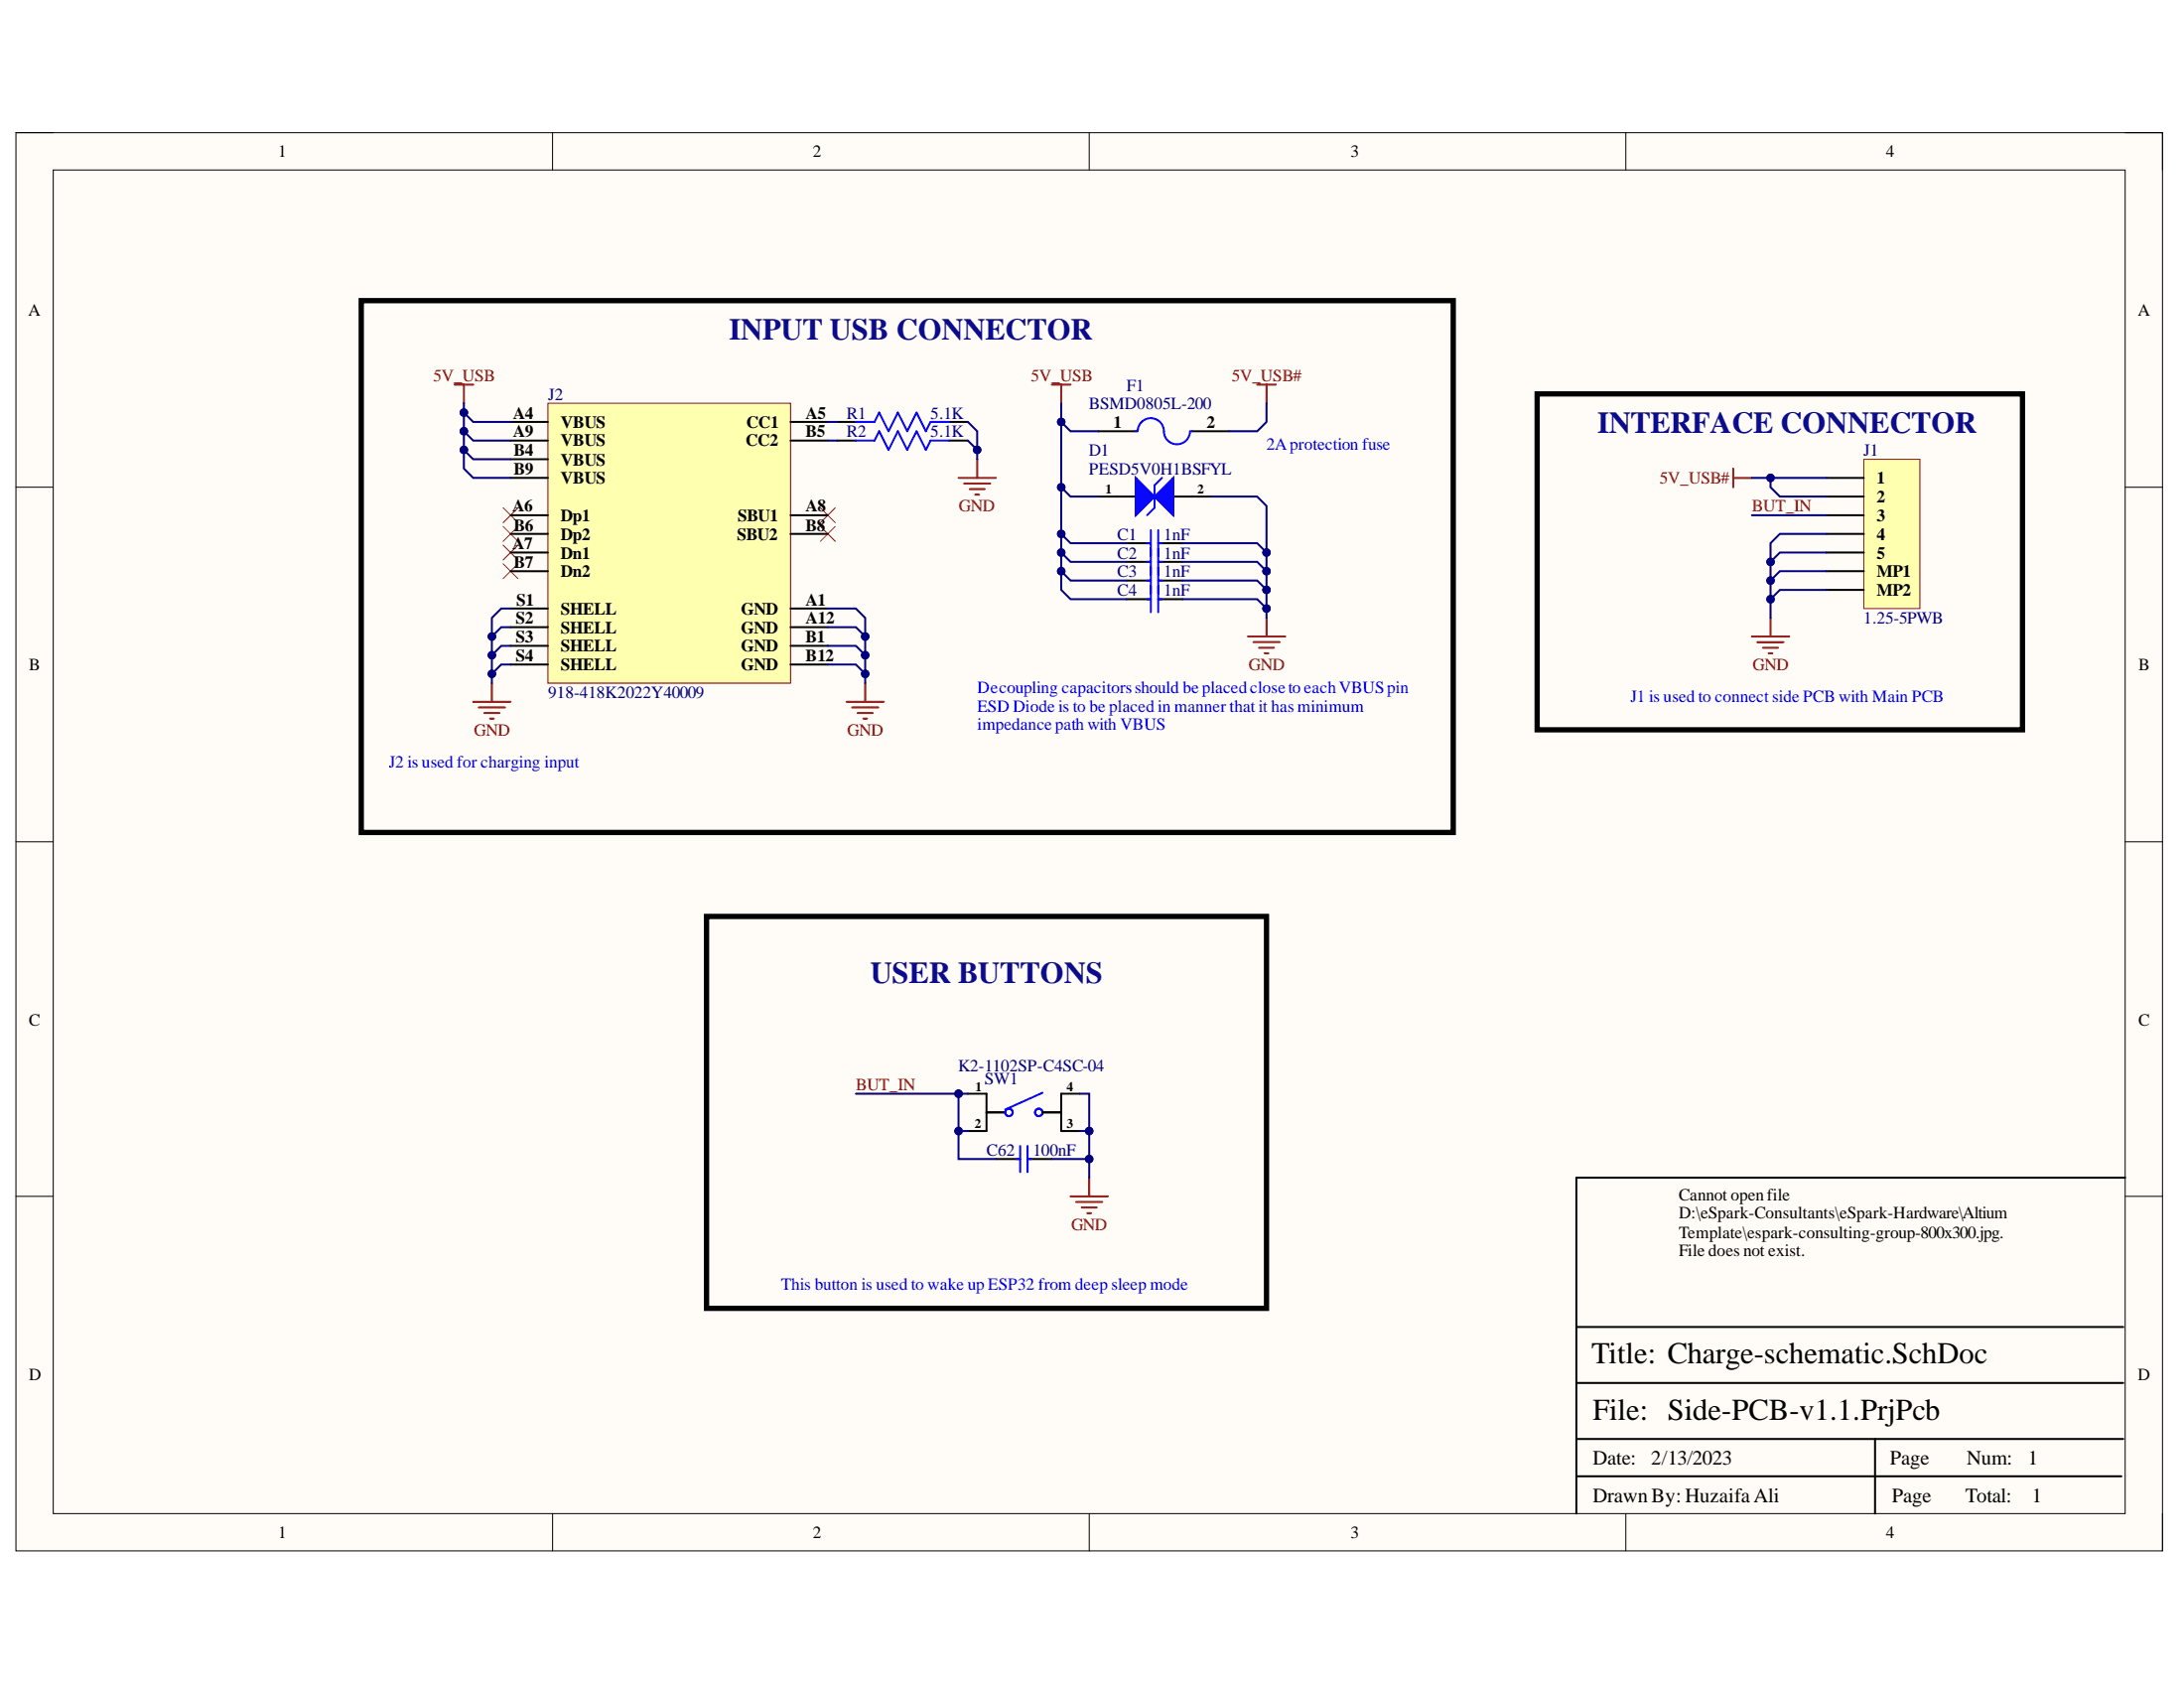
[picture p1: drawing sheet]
<svg xmlns="http://www.w3.org/2000/svg" width="279mm" height="216mm" viewBox="0 0 279 216" stroke-linecap="round" stroke-linejoin="round" font-family="sans-serif">
<path d="M2 17h274.6v181.4h-274.6z" fill-rule="evenodd" fill="#fffcf8"/>
<path d="M2 17h274.6v181.4h-274.6z" fill="none" stroke="#000" stroke-width=".13"/>
<path d="M6.8 21.7h265.1v171.9h-265.1z" fill-rule="evenodd" fill="#fffcf8"/>
<g fill="none" stroke="#000" stroke-width=".13">
<path d="M2 17h4.8M70.7 17v4.7M139.3 17v4.7M208 17v4.7M271.9 17h4.7v4.7M6.8 21.7h265.1v171.9h-265.1zM2 62.3h4.8M271.9 62.3h4.7M2 107.7h4.8M271.9 107.7h4.7M2 153h4.8M271.9 153h4.7"/>
<path d="M70.7 193.6v4.8M139.3 193.6v4.8M208 193.6v4.8M276.6 193.6v4.8"/>
</g>
<g fill="none" stroke="#000" stroke-width=".25">
<path d="M107.1 54h2.4M107.1 56.4h2.4M121.4 54h2.4M121.4 56.4h2.4M147.7 63.5h7.2M127.4 148.2h3.1M131.5 148.2h3.1M271.9 150.6h-70.2v43M201.7 176.9h69.9M201.7 169.7h69.9M201.7 188.8h69.7M201.7 184.1h69.9"/>
<path d="M239.9 184.1v9.5"/>
</g>
<g fill="none" stroke="#800000" stroke-width=".25">
<path d="M58.2 49.2h2.3M59.3 49.2v2.4M125 58.7v2.4M221.7 59.9v2.4M122.6 61.1h4.8M123.3 61.8h3.4M124.1 62.6h1.9M124.8 63.3h.5M221.7 61.1h2.4M226.5 79v2.4M108.3 89.8h4.8M109 90.5h3.4"/>
<path d="M109.7 91.2h1.9M110.4 91.9h.5M110.7 87.4v2.4M224.1 81.4h4.8M224.8 82.1h3.4M225.5 82.9h2M226.3 83.6h.4M137 153h4.7M137.7 153.7h3.3M138.4 154.4h1.9M139.1 155.2h.5M139.3 150.6v2.4"/>
</g>
<path d="M109.5 54h2.4l.6-1.2 1.2 2.4 1.2-2.4 1.2 2.4 1.2-2.4 1.1 2.4 .6-1.2h2.4M109.5 56.4h2.4l.6-1.2 1.2 2.3 1.2-2.3 1.2 2.3 1.2-2.3 1.1 2.3 .6-1.1h2.4M148.7 61.1l-1 1v2.8l-1 1M130 148.2h.5M130.5 146.6v3.3M131.5 146.6v3.3M131.5 148.2h.4" fill="none" stroke="#00f" stroke-width=".25"/>
<path d="M196.7 50.4h62v42.9h-62zM90.4 117.2h71.6v50.1h-71.6z" fill="none" stroke="#000" stroke-width=".68"/>
<path d="M64.4 64.9l1.9 2M64.4 67.3l1.9 1.9M64.4 69.7l1.9 1.9M64.4 72.1l1.9 1.9M66.3 64.9l-1.9 2M66.3 67.3l-1.9 1.9M66.3 69.7l-1.9 1.9M66.3 72.1l-1.9 1.9M105 64.9l1.9 2M105 67.3l1.9 1.9M106.9 64.9l-1.9 2M106.9 67.3l-1.9 1.9" fill="none" stroke="#f00" stroke-width=".13"/>
<path d="M150.1 61.1v4.8l-2.4-2.4z" fill="#00f"/>
<path d="M150.1 61.1v4.8l-2.4-2.4z" fill="none" stroke="#00f" stroke-width=".25"/>
<path d="M140.5 63.5h4.8" fill="none" stroke="#000" stroke-width=".25"/>
<path d="M145.3 61.1l2.4 2.4-2.4 2.4z" fill="#00f"/>
<g fill="none" stroke="#00f" stroke-width=".25">
<path d="M145.3 55.2h.3M145.6 55.1a1.67 1.67 0 0 1 1.6-1.6 1.67 1.67 0 0 1 1.7 1.7 1.67 1.67 0 0 0 1.6 1.6 1.67 1.67 0 0 0 1.7-1.6M152.2 55.2h.3M145.3 61.1l2.4 2.4-2.4 2.4zM146.7 69.5h.5M146.7 71.9h.5M146.7 74.3h.5M146.7 76.6h.5M147.2 67.8v10.5M148.2 67.8v10.5M148.2 69.5h.5M148.2 71.9h.5"/>
<path d="M148.2 74.3h.5M148.2 76.6h.5"/>
</g>
<path d="M140.5 55.2h4.8M152.5 55.2h4.7M144.1 69.5h3.1M144.1 71.9h3.1M144.1 74.3h3.1M144.1 76.6h3.1M148.2 69.5h3.1M148.2 71.9h3.1M148.2 74.3h3.1M148.2 76.6h3.1" fill="none" stroke="#000" stroke-width=".25"/>
<g fill="none" stroke="#800000" stroke-width=".25">
<path d="M134.6 49.2h2.4M135.8 49.2v2.4M160.8 49.2h2.4M162 49.2v2.4M162 79v2.4M60.5 89.8h4.8M61.3 90.5h3.3M62 91.2h1.9M62.7 91.9h.5M62.9 87.4v2.4M159.6 81.4h4.8M160.4 82.1h3.3"/>
<path d="M161.1 82.8h1.9M161.8 83.6h.5"/>
</g>
<path d="M46.2 38.5h139.7v68h-139.7z" fill="none" stroke="#000" stroke-width=".68"/>
<path d="M238.4 58.7h7.2v19.1h-7.2z" fill-rule="evenodd" fill="#ffffb0"/>
<path d="M238.4 58.7h7.2v19.1h-7.2z" fill="none" stroke="#800000" stroke-width=".13"/>
<path d="M233.7 61.1h4.7M233.7 63.5h4.7M233.7 65.9h4.7M233.7 68.3h4.7M233.7 70.7h4.7M233.7 73.1h4.7M233.7 75.5h4.7M123.8 139.9h2.4v4.8h-2.4M138.1 139.9h-2.3v4.8h2.3M126.2 142.3h2.4M133.4 142.3h2.4" fill="none" stroke="#000" stroke-width=".25"/>
<g fill="none" stroke="#00f" stroke-width=".25">
<path d="M133.4 139.8l-4.8 2.1"/>
<circle cx="129.1" cy="142.3" r=".48"/>
<circle cx="132.9" cy="142.3" r=".48"/>
</g>
<path d="M70.1 51.6h31v35.8h-31z" fill-rule="evenodd" fill="#ffffb0"/>
<path d="M70.1 51.6h31v35.8h-31z" fill="none" stroke="#800000" stroke-width=".13"/>
<g fill="none" stroke="#000" stroke-width=".25">
<path d="M65.3 54h4.8M65.3 56.4h4.8M65.3 58.7h4.8M101.1 54h4.8M101.1 56.4h4.8M65.3 77.8h4.8M65.3 65.9h4.8M65.3 70.7h4.8M65.3 68.3h4.8M65.3 73.1h4.8M65.3 61.1h4.8M101.1 77.8h4.8"/>
<path d="M101.1 65.9h4.8M101.1 68.3h4.8M65.3 80.2h4.8M65.3 82.6h4.8M65.3 85h4.8M101.1 80.2h4.8M101.1 82.6h4.8M101.1 85h4.8"/>
</g>
<path d="M224.1 61.1h9.6" fill="none" stroke="#000080" stroke-width=".25"/>
<circle cx="226.5" cy="61.1" r=".48" fill="#000080"/>
<circle cx="226.5" cy="61.1" r=".48" fill="none" stroke="#000080" stroke-width=".13"/>
<path d="M105.9 77.8h3.6l1.2 1.2v8.4M224.1 65.9h9.6" fill="none" stroke="#000080" stroke-width=".25"/>
<circle cx="110.7" cy="81.4" r=".48" fill="#000080"/>
<circle cx="110.7" cy="81.4" r=".48" fill="none" stroke="#000080" stroke-width=".13"/>
<circle cx="110.7" cy="83.8" r=".48" fill="#000080"/>
<circle cx="110.7" cy="83.8" r=".48" fill="none" stroke="#000080" stroke-width=".13"/>
<circle cx="110.7" cy="86.2" r=".48" fill="#000080"/>
<circle cx="110.7" cy="86.2" r=".48" fill="none" stroke="#000080" stroke-width=".13"/>
<path d="M105.9 80.2h3.6l1.2 1.2" fill="none" stroke="#000080" stroke-width=".25"/>
<circle cx="110.7" cy="81.4" r=".48" fill="#000080"/>
<circle cx="110.7" cy="81.4" r=".48" fill="none" stroke="#000080" stroke-width=".13"/>
<path d="M105.9 82.6h3.6l1.2 1.2" fill="none" stroke="#000080" stroke-width=".25"/>
<circle cx="110.7" cy="83.8" r=".48" fill="#000080"/>
<circle cx="110.7" cy="83.8" r=".48" fill="none" stroke="#000080" stroke-width=".13"/>
<path d="M105.9 85h3.6l1.2 1.2" fill="none" stroke="#000080" stroke-width=".25"/>
<circle cx="110.7" cy="86.2" r=".48" fill="#000080"/>
<circle cx="110.7" cy="86.2" r=".48" fill="none" stroke="#000080" stroke-width=".13"/>
<path d="M105.9 56.4h1.2M105.9 54h1.2M123.8 54l1.2 1.2v2.3l-1.2-1.1" fill="none" stroke="#000080" stroke-width=".25"/>
<circle cx="125" cy="57.5" r=".48" fill="#000080"/>
<circle cx="125" cy="57.5" r=".48" fill="none" stroke="#000080" stroke-width=".13"/>
<path d="M125 57.5v1.2" fill="none" stroke="#000080" stroke-width=".25"/>
<circle cx="125" cy="57.5" r=".48" fill="#000080"/>
<circle cx="125" cy="57.5" r=".48" fill="none" stroke="#000080" stroke-width=".13"/>
<path d="M135.8 51.6v2.4l1.2 1.2h3.5M162 51.6v2.4l-1.2 1.2h-3.6" fill="none" stroke="#000080" stroke-width=".25"/>
<circle cx="135.8" cy="54" r=".48" fill="#000080"/>
<circle cx="135.8" cy="54" r=".48" fill="none" stroke="#000080" stroke-width=".13"/>
<path d="M135.8 54v8.3l1.2 1.2h3.5" fill="none" stroke="#000080" stroke-width=".25"/>
<circle cx="135.8" cy="62.3" r=".48" fill="#000080"/>
<circle cx="135.8" cy="62.3" r=".48" fill="none" stroke="#000080" stroke-width=".13"/>
<circle cx="135.8" cy="54" r=".48" fill="#000080"/>
<circle cx="135.8" cy="54" r=".48" fill="none" stroke="#000080" stroke-width=".13"/>
<path d="M135.8 62.3v6l1.2 1.2h7.1" fill="none" stroke="#000080" stroke-width=".25"/>
<circle cx="135.8" cy="68.3" r=".48" fill="#000080"/>
<circle cx="135.8" cy="68.3" r=".48" fill="none" stroke="#000080" stroke-width=".13"/>
<circle cx="135.8" cy="62.3" r=".48" fill="#000080"/>
<circle cx="135.8" cy="62.3" r=".48" fill="none" stroke="#000080" stroke-width=".13"/>
<path d="M135.8 68.3v2.4l1.2 1.2h7.1" fill="none" stroke="#000080" stroke-width=".25"/>
<circle cx="135.8" cy="70.7" r=".48" fill="#000080"/>
<circle cx="135.8" cy="70.7" r=".48" fill="none" stroke="#000080" stroke-width=".13"/>
<circle cx="135.8" cy="68.3" r=".48" fill="#000080"/>
<circle cx="135.8" cy="68.3" r=".48" fill="none" stroke="#000080" stroke-width=".13"/>
<path d="M135.8 70.7v2.4l1.2 1.2h7.1" fill="none" stroke="#000080" stroke-width=".25"/>
<circle cx="135.8" cy="73.1" r=".48" fill="#000080"/>
<circle cx="135.8" cy="73.1" r=".48" fill="none" stroke="#000080" stroke-width=".13"/>
<circle cx="135.8" cy="70.7" r=".48" fill="#000080"/>
<circle cx="135.8" cy="70.7" r=".48" fill="none" stroke="#000080" stroke-width=".13"/>
<path d="M135.8 73.1v2.3l1.2 1.2h7.1" fill="none" stroke="#000080" stroke-width=".25"/>
<circle cx="135.8" cy="73.1" r=".48" fill="#000080"/>
<circle cx="135.8" cy="73.1" r=".48" fill="none" stroke="#000080" stroke-width=".13"/>
<path d="M151.3 76.6h9.5l1.2 1.2v1.2" fill="none" stroke="#000080" stroke-width=".25"/>
<circle cx="162" cy="77.8" r=".48" fill="#000080"/>
<circle cx="162" cy="77.8" r=".48" fill="none" stroke="#000080" stroke-width=".13"/>
<path d="M151.3 74.3h9.5l1.2 1.1v2.4" fill="none" stroke="#000080" stroke-width=".25"/>
<circle cx="162" cy="75.4" r=".48" fill="#000080"/>
<circle cx="162" cy="75.4" r=".48" fill="none" stroke="#000080" stroke-width=".13"/>
<circle cx="162" cy="77.8" r=".48" fill="#000080"/>
<circle cx="162" cy="77.8" r=".48" fill="none" stroke="#000080" stroke-width=".13"/>
<path d="M151.3 71.9h9.5l1.2 1.2v2.3" fill="none" stroke="#000080" stroke-width=".25"/>
<circle cx="162" cy="73.1" r=".48" fill="#000080"/>
<circle cx="162" cy="73.1" r=".48" fill="none" stroke="#000080" stroke-width=".13"/>
<circle cx="162" cy="75.4" r=".48" fill="#000080"/>
<circle cx="162" cy="75.4" r=".48" fill="none" stroke="#000080" stroke-width=".13"/>
<path d="M151.3 69.5h9.5l1.2 1.2v2.4" fill="none" stroke="#000080" stroke-width=".25"/>
<circle cx="162" cy="70.7" r=".48" fill="#000080"/>
<circle cx="162" cy="70.7" r=".48" fill="none" stroke="#000080" stroke-width=".13"/>
<circle cx="162" cy="73.1" r=".48" fill="#000080"/>
<circle cx="162" cy="73.1" r=".48" fill="none" stroke="#000080" stroke-width=".13"/>
<path d="M154.9 63.5h5.9l1.2 1.2v6" fill="none" stroke="#000080" stroke-width=".25"/>
<circle cx="162" cy="70.7" r=".48" fill="#000080"/>
<circle cx="162" cy="70.7" r=".48" fill="none" stroke="#000080" stroke-width=".13"/>
<path d="M65.3 80.2h-1.2l-1.2 1.2v2.4" fill="none" stroke="#000080" stroke-width=".25"/>
<circle cx="62.9" cy="81.4" r=".48" fill="#000080"/>
<circle cx="62.9" cy="81.4" r=".48" fill="none" stroke="#000080" stroke-width=".13"/>
<circle cx="62.9" cy="83.8" r=".48" fill="#000080"/>
<circle cx="62.9" cy="83.8" r=".48" fill="none" stroke="#000080" stroke-width=".13"/>
<path d="M65.3 77.8h-1.2l-1.2 1.2v2.4" fill="none" stroke="#000080" stroke-width=".25"/>
<circle cx="62.9" cy="81.4" r=".48" fill="#000080"/>
<circle cx="62.9" cy="81.4" r=".48" fill="none" stroke="#000080" stroke-width=".13"/>
<path d="M65.3 82.6h-1.2l-1.2 1.2v2.4l1.2-1.2h1.2" fill="none" stroke="#000080" stroke-width=".25"/>
<circle cx="62.9" cy="86.2" r=".48" fill="#000080"/>
<circle cx="62.9" cy="86.2" r=".48" fill="none" stroke="#000080" stroke-width=".13"/>
<circle cx="62.9" cy="83.8" r=".48" fill="#000080"/>
<circle cx="62.9" cy="83.8" r=".48" fill="none" stroke="#000080" stroke-width=".13"/>
<path d="M62.9 86.2v1.2" fill="none" stroke="#000080" stroke-width=".25"/>
<circle cx="62.9" cy="86.2" r=".48" fill="#000080"/>
<circle cx="62.9" cy="86.2" r=".48" fill="none" stroke="#000080" stroke-width=".13"/>
<path d="M233.7 68.3h-6l-1.2 1.2v9.5" fill="none" stroke="#000080" stroke-width=".25"/>
<circle cx="226.5" cy="71.9" r=".48" fill="#000080"/>
<circle cx="226.5" cy="71.9" r=".48" fill="none" stroke="#000080" stroke-width=".13"/>
<circle cx="226.5" cy="74.3" r=".48" fill="#000080"/>
<circle cx="226.5" cy="74.3" r=".48" fill="none" stroke="#000080" stroke-width=".13"/>
<circle cx="226.5" cy="76.6" r=".48" fill="#000080"/>
<circle cx="226.5" cy="76.6" r=".48" fill="none" stroke="#000080" stroke-width=".13"/>
<path d="M233.7 70.7h-6l-1.2 1.2" fill="none" stroke="#000080" stroke-width=".25"/>
<circle cx="226.5" cy="71.9" r=".48" fill="#000080"/>
<circle cx="226.5" cy="71.9" r=".48" fill="none" stroke="#000080" stroke-width=".13"/>
<path d="M233.7 73.1h-6l-1.2 1.2" fill="none" stroke="#000080" stroke-width=".25"/>
<circle cx="226.5" cy="74.3" r=".48" fill="#000080"/>
<circle cx="226.5" cy="74.3" r=".48" fill="none" stroke="#000080" stroke-width=".13"/>
<path d="M233.7 75.5h-6l-1.2 1.1" fill="none" stroke="#000080" stroke-width=".25"/>
<circle cx="226.5" cy="76.6" r=".48" fill="#000080"/>
<circle cx="226.5" cy="76.6" r=".48" fill="none" stroke="#000080" stroke-width=".13"/>
<path d="M59.3 57.5v2.4l1.2 1.2h4.8" fill="none" stroke="#000080" stroke-width=".25"/>
<circle cx="59.3" cy="57.5" r=".48" fill="#000080"/>
<circle cx="59.3" cy="57.5" r=".48" fill="none" stroke="#000080" stroke-width=".13"/>
<path d="M59.3 55.2v2.3l1.2 1.2h4.8" fill="none" stroke="#000080" stroke-width=".25"/>
<circle cx="59.3" cy="57.5" r=".48" fill="#000080"/>
<circle cx="59.3" cy="57.5" r=".48" fill="none" stroke="#000080" stroke-width=".13"/>
<circle cx="59.3" cy="55.2" r=".48" fill="#000080"/>
<circle cx="59.3" cy="55.2" r=".48" fill="none" stroke="#000080" stroke-width=".13"/>
<path d="M59.3 52.8v2.4l1.2 1.2h4.8" fill="none" stroke="#000080" stroke-width=".25"/>
<circle cx="59.3" cy="55.2" r=".48" fill="#000080"/>
<circle cx="59.3" cy="55.2" r=".48" fill="none" stroke="#000080" stroke-width=".13"/>
<circle cx="59.3" cy="52.8" r=".48" fill="#000080"/>
<circle cx="59.3" cy="52.8" r=".48" fill="none" stroke="#000080" stroke-width=".13"/>
<path d="M59.3 51.6v1.2l1.2 1.2h4.8" fill="none" stroke="#000080" stroke-width=".25"/>
<circle cx="59.3" cy="52.8" r=".48" fill="#000080"/>
<circle cx="59.3" cy="52.8" r=".48" fill="none" stroke="#000080" stroke-width=".13"/>
<path d="M134.6 148.2h4.7" fill="none" stroke="#000080" stroke-width=".25"/>
<circle cx="139.3" cy="148.2" r=".48" fill="#000080"/>
<circle cx="139.3" cy="148.2" r=".48" fill="none" stroke="#000080" stroke-width=".13"/>
<path d="M122.6 144.7h1.2" fill="none" stroke="#000080" stroke-width=".25"/>
<circle cx="122.6" cy="144.7" r=".48" fill="#000080"/>
<circle cx="122.6" cy="144.7" r=".48" fill="none" stroke="#000080" stroke-width=".13"/>
<path d="M138.1 144.7h1.2" fill="none" stroke="#000080" stroke-width=".25"/>
<circle cx="139.3" cy="144.7" r=".48" fill="#000080"/>
<circle cx="139.3" cy="144.7" r=".48" fill="none" stroke="#000080" stroke-width=".13"/>
<path d="M226.5 61.1v1.2l1.2 1.2h6" fill="none" stroke="#000080" stroke-width=".25"/>
<circle cx="226.5" cy="61.1" r=".48" fill="#000080"/>
<circle cx="226.5" cy="61.1" r=".48" fill="none" stroke="#000080" stroke-width=".13"/>
<path d="M109.5 139.9h14.3" fill="none" stroke="#000080" stroke-width=".25"/>
<circle cx="122.6" cy="139.9" r=".48" fill="#000080"/>
<circle cx="122.6" cy="139.9" r=".48" fill="none" stroke="#000080" stroke-width=".13"/>
<path d="M122.6 139.9v8.3h4.8" fill="none" stroke="#000080" stroke-width=".25"/>
<circle cx="122.6" cy="139.9" r=".48" fill="#000080"/>
<circle cx="122.6" cy="139.9" r=".48" fill="none" stroke="#000080" stroke-width=".13"/>
<circle cx="122.6" cy="144.7" r=".48" fill="#000080"/>
<circle cx="122.6" cy="144.7" r=".48" fill="none" stroke="#000080" stroke-width=".13"/>
<path d="M138.1 139.9h1.2v10.7" fill="none" stroke="#000080" stroke-width=".25"/>
<circle cx="139.3" cy="148.2" r=".48" fill="#000080"/>
<circle cx="139.3" cy="148.2" r=".48" fill="none" stroke="#000080" stroke-width=".13"/>
<circle cx="139.3" cy="144.7" r=".48" fill="#000080"/>
<circle cx="139.3" cy="144.7" r=".48" fill="none" stroke="#000080" stroke-width=".13"/>
<g font-size="3.9" fill="#0b0b8e">
<text x="93.3" y="43.4">INPUT USB CONNECTOR</text>
<text x="204.4" y="55.3">INTERFACE CONNECTOR</text>
<text x="111.4" y="125.7">USER BUTTONS</text>
</g>
<g font-size="3.9">
<text x="203.6" y="174.4">Title: Charge-schematic.SchDoc</text>
<text x="203.8" y="181.6">File: Side-PCB-v1.1.PrjPcb</text>
</g>
<g font-size="2.6">
<text x="203.8" y="187.3">Date:</text>
<text x="211.2" y="187.3">2/13/2023</text>
<text x="241.8" y="187.3">Page</text>
<text x="251.6" y="187.3">Num:</text>
<text x="259.5" y="187.3">1</text>
<text x="203.8" y="192.1">Drawn By: HuzaifaAli</text>
<text x="242.1" y="192.1">Page</text>
<text x="251.4" y="192.1">Total:</text>
<text x="260" y="192.1">1</text>
</g>
<g font-size="2.2">
<text x="35.6" y="20.1">1</text>
<text x="104" y="20.1">2</text>
<text x="172.8" y="20.1">3</text>
<text x="241.3" y="20.1">4</text>
<text x="3.6" y="40.4">A</text>
<text x="273.5" y="40.4">A</text>
<text x="65.6" y="53.5">A4</text>
<text x="103.1" y="53.5">A5</text>
<text x="65.6" y="55.9">A9</text>
<text x="65.7" y="58.3">B4</text>
<text x="71.7" y="54.7">VBUS</text>
<text x="71.7" y="57.1">VBUS</text>
<text x="71.7" y="59.5">VBUS</text>
<text x="95.4" y="57.1">CC2</text>
<text x="95.5" y="54.7">CC1</text>
<text x="103.1" y="55.9">B5</text>
<text x="142.4" y="54.7">1</text>
<text x="154.4" y="54.7">2</text>
<text x="65.6" y="65.4">A6</text>
<text x="65.7" y="60.7">B9</text>
<text x="71.7" y="61.9">VBUS</text>
<text x="103.1" y="65.4">A8</text>
<text x="240.1" y="61.9">1</text>
<text x="240.1" y="64.3">2</text>
<text x="65.6" y="70.3">A7</text>
<text x="65.7" y="67.9">B6</text>
<text x="71.7" y="66.6">Dp1</text>
<text x="71.7" y="71.4">Dn1</text>
<text x="71.7" y="69.1">Dp2</text>
<text x="94.3" y="69.1">SBU2</text>
<text x="94.4" y="66.6">SBU1</text>
<text x="103.1" y="67.9">B8</text>
<text x="240.1" y="66.6">3</text>
<text x="240.1" y="69.1">4</text>
<text x="240.1" y="71.4">5</text>
<text x="65.7" y="72.6">B7</text>
<text x="66.1" y="77.4">S1</text>
<text x="71.7" y="73.8">Dn2</text>
<text x="103.1" y="77.4">A1</text>
<text x="240.1" y="73.8">MP1</text>
<text x="240.1" y="76.2">MP2</text>
<text x="66" y="82.2">S3</text>
<text x="66" y="79.8">S2</text>
<text x="71.7" y="78.6">SHELL</text>
<text x="71.7" y="83.3">SHELL</text>
<text x="71.7" y="81">SHELL</text>
<text x="94.8" y="78.6">GND</text>
<text x="94.8" y="81">GND</text>
<text x="94.8" y="83.3">GND</text>
<text x="103.1" y="79.8">A12</text>
<text x="103.1" y="82.2">B1</text>
<text x="3.7" y="85.7">B</text>
<text x="66" y="84.5">S4</text>
<text x="71.7" y="85.7">SHELL</text>
<text x="94.8" y="85.7">GND</text>
<text x="103.1" y="84.5">B12</text>
<text x="273.6" y="85.7">B</text>
<text x="3.7" y="131.1">C</text>
<text x="273.6" y="131.1">C</text>
<text x="214.8" y="153.5">Cannot openfile</text>
<text x="214.8" y="155.9">D:\eSpark-Consultants\eSpark-Hardware\Altium</text>
<text x="214.8" y="158.3">Template\espark-consulting-group-800x300.jpg.</text>
<text x="214.8" y="160.7">File does not exist.</text>
<text x="3.7" y="176.5">D</text>
<text x="273.5" y="176.5">D</text>
<text x="35.6" y="196.8">1</text>
<text x="104" y="196.8">2</text>
<text x="172.8" y="196.8">3</text>
<text x="241.3" y="196.8">4</text>
</g>
<g font-size="2.2" fill="#800000">
<text x="55.4" y="48.7">5V_USB</text>
<text x="131.9" y="48.7">5V_USB</text>
<text x="157.6" y="48.7">5V_USB#</text>
<text x="122.7" y="65.4">GND</text>
<text x="212.3" y="61.9">5V_USB#</text>
<text x="224.1" y="65.4">BUT_IN</text>
<text x="159.8" y="85.7">GND</text>
<text x="224.2" y="85.7">GND</text>
<text x="60.7" y="94.1">GND</text>
<text x="108.4" y="94.1">GND</text>
<text x="109.5" y="139.4">BUT_IN</text>
<text x="137" y="157.3">GND</text>
</g>
<g font-size="2.2" fill="#000080">
<text x="70.1" y="51.2">J2</text>
<text x="108.3" y="53.5">R1</text>
<text x="119" y="53.5">5.1K</text>
<text x="139.3" y="52.4">BSMD0805L-200</text>
<text x="144.1" y="50">F1</text>
<text x="108.3" y="55.9">R2</text>
<text x="119" y="55.9">5.1K</text>
<text x="139.3" y="58.3">D1</text>
<text x="238.4" y="58.3">J1</text>
<text x="139.3" y="60.7">PESD5V0H1BSFYL</text>
<text x="142.9" y="69.1">C1</text>
<text x="142.9" y="71.4">C2</text>
<text x="148.9" y="69.1">1nF</text>
<text x="148.9" y="71.4">1nF</text>
<text x="142.9" y="73.8">C3</text>
<text x="142.9" y="76.2">C4</text>
<text x="148.9" y="73.8">1nF</text>
<text x="148.9" y="76.2">1nF</text>
<text x="238.4" y="79.8">1.25-5PWB</text>
<text x="70.1" y="89.3">918-418K2022Y40009</text>
<text x="122.6" y="137.1">K2-1102SP-C4SC-04</text>
<text x="126" y="138.7">SW1</text>
<text x="126.2" y="147.8">C62</text>
<text x="132.1" y="147.8">100nF</text>
</g>
<g font-size="2.2" fill="#00f">
<text x="162" y="57.6">2Aprotection fuse</text>
<text x="125" y="88.6">Decoupling capacitorsshould beplacedcloseto eachVBUSpin</text>
<text x="208.6" y="89.9">J1 is used to connect side PCB with Main PCB</text>
<text x="125" y="91">ESD Diode is to be placed in manner that it has minimum</text>
<text x="125" y="93.4">impedance path with VBUS</text>
<text x="49.8" y="98.1">J2 is used for charging input</text>
<text x="99.9" y="165">This button is used to wake up ESP32 from deep sleep mode</text>
</g>
<g font-size="1.7">
<text x="141.4" y="63.2">1</text>
<text x="153.2" y="63.2">2</text>
<text x="124.8" y="139.6">1</text>
<text x="136.4" y="139.6">4</text>
<text x="124.7" y="144.3">2</text>
<text x="136.4" y="144.3">3</text>
</g>
</svg>
